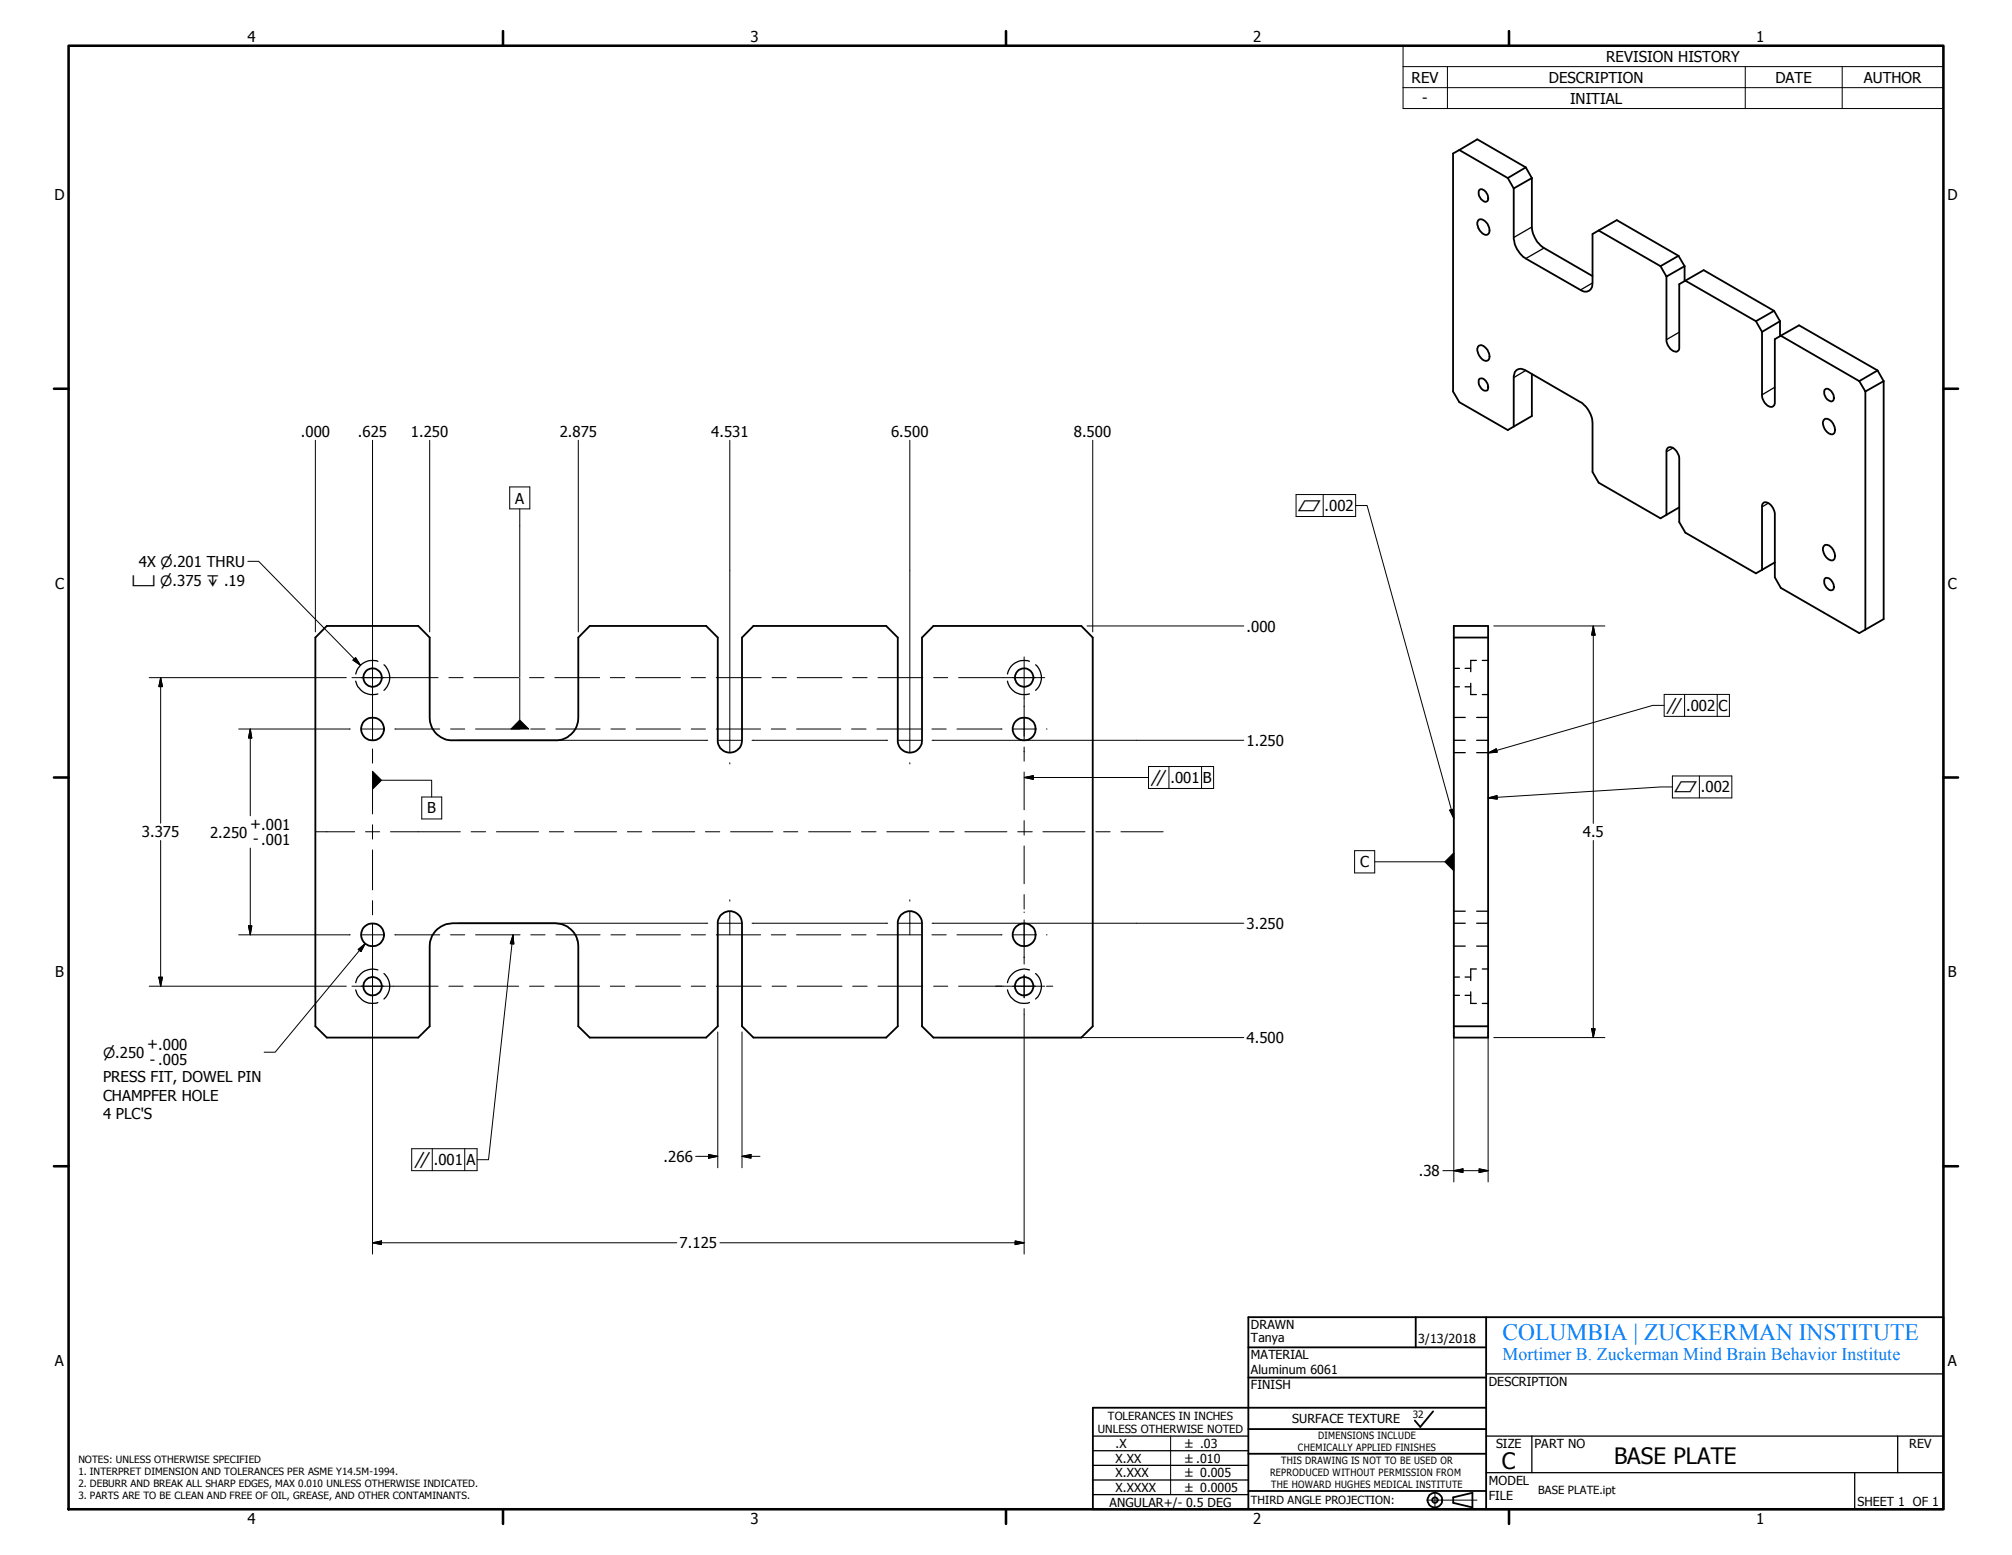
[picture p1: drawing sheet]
<svg xmlns="http://www.w3.org/2000/svg" width="279mm" height="216mm" viewBox="0 0 279 216" stroke-linecap="round" stroke-linejoin="round" font-family="sans-serif">
<g fill="none" stroke="#000" stroke-width=".25">
<path d="M202.6 20.8l6.8 3.9M202.6 20.8l2.5-1.5 6.8 3.9M202.6 20.8l-.8 .5v33.1l.8 1.4 6.8 3.9 .8-.5M205.4 26.4a.66 .66 0 0 1 1 .4 .78 .78 0 0 1 0 1.2 1.3 1.3 0 0 1-1-1.6zM205.4 30.5a1.4 1.4 0 0 1 1.4 1.5 .57 .57 0 0 1-.4 .6 .57 .57 0 0 1-.7-.3 1.6 1.6 0 0 1-.4-1.7zM209.4 24.7l.8 1.5M210.2 26.2v6.8a3.7 3.7 0 0 0 1.7 2.9l7.6 4.4a1.02 1.02 0 0 0 1.2 .1 1.02 1.02 0 0 0 .4-1.1v-6.8l.9-.5M211.9 23.2l-2.5 1.5M211.9 23.2l.8 1.5M212.7 24.7l-2.5 1.5M212.7 24.7v6.8a3.9 3.9 0 0 0 1.7 2.9l6.7 3.9M222 32l8.6 5"/>
<path d="M222 32l2.5-1.4 8.6 4.9M230.6 37l.8 1.4M231.4 38.4v8.8a1.64 1.64 0 0 0 1.5 1.6l.2-.2 .1-.3v-8.8l3.4-2 9.8 5.7M233.1 35.5l-2.5 1.5M233.1 35.5l.8 1.5M233.9 37l-2.5 1.4M233.9 37v2M234 39l9.8 5.6M205.3 48a.88 .88 0 0 1 1.2 .5 1.17 1.17 0 0 1 .1 1.5 1.07 1.07 0 0 1-1.3-.8 1.03 1.03 0 0 1 0-1.2zM205.4 52.7a.66 .66 0 0 1 1 .3 .8 .8 0 0 1 0 1.2 1.19 1.19 0 0 1-1-1.5zM210.2 59.2v-6.8a1.02 1.02 0 0 1 1.1-1.2l.6 .2 7.6 4.4a3.7 3.7 0 0 1 1.6 2.9v6.8l.9 1.5 8.6 5 .8-.5M212.7 51.9v5.9l-2.5 1.4"/>
<path d="M243.8 44.6l.9 1.5M244.7 46.1v8.7a1.56 1.56 0 0 0 1.4 1.7l.3-.2 .1-.3v-8.9l.8-.5M246.4 43.2l-2.6 1.4M246.4 43.2l.8 1.4M247.2 44.6l-2.5 1.5M247.2 44.6v2.1M247.3 46.6l10.9 6.3M247.3 46.6l2.5-1.4 10.9 6.2M253.2 58.3a.72 .72 0 0 1 1.2 .3 1.3 1.3 0 0 1 .2 1.6 1.07 1.07 0 0 1-1.3-.8l-.2-.7zM253.4 54.1a.66 .66 0 0 1 1 .4 .87 .87 0 0 1 0 1.2 1.2 1.2 0 0 1-1-1.6zM258.2 52.9l.8 1.5M259 54.4v33"/>
<path d="M260.7 51.4l-2.5 1.5M260.7 51.4l.9 1.5M261.6 52.9l-2.6 1.5M261.6 52.9v33.1l-3.4 1.9-10.9-6.3-.8-1.4v-8.8a1.64 1.64 0 0 0-1.5-1.7l-.2 .3-.1 .2v8.9M231.4 71.5v-8.8a.6 .6 0 0 1 .4-.6 .6 .6 0 0 1 .7 .2 2.05 2.05 0 0 1 .7 1.5v8.7l.8 1.5 9.8 5.6 .9-.5M233.2 70.4l-1.8 1.1M246.5 78.1l-1.8 1M253.2 75.8a.72 .72 0 0 1 1.2 .3 1.3 1.3 0 0 1 .2 1.6 1.07 1.07 0 0 1-1.3-.8l-.2-.7zM45.4 86.9h12.7l1.6 1.6v11.1a3.1 3.1 0 0 0 3.1 3.2h14.3a3.1 3.1 0 0 0 3.2-3.2v-11.1l1.6-1.6h16.2l1.6 1.6v14.3a1.68 1.68 0 0 0 1.7 1.7 1.68 1.68 0 0 0 1.6-1.7v-14.3l1.6-1.6h18.5l1.6 1.6v14.3a1.68 1.68 0 0 0 1.7 1.7 1.68 1.68 0 0 0 1.6-1.7v-14.3l1.6-1.6h20.6l1.5 1.6v54l-1.5 1.6h-20.6l-1.6-1.6v-14.3a1.68 1.68 0 0 0-1.6-1.7 1.68 1.68 0 0 0-1.7 1.7v14.3l-1.6 1.6h-18.5l-1.6-1.6v-14.3a1.68 1.68 0 0 0-1.6-1.7 1.68 1.68 0 0 0-1.7 1.7v14.3l-1.6 1.6h-16.2l-1.6-1.6v-11.1a3.2 3.2 0 0 0-3.2-3.2h-14.3a3.2 3.2 0 0 0-3.1 3.2v11.1l-1.6 1.6h-12.7l-1.6-1.6v-54zM201.9 86.9h4.8v57.2h-4.8zM201.9 88.5h4.8M253.4 80.4a.74 .74 0 0 1 1.1 .5 .61 .61 0 0 1-.3 1.1 1.29 1.29 0 0 1-.8-1.6z"/>
<path d="M201.9 142.5h4.8M173.4 191.3h33M173.4 187.1h33M173.4 198.4h33M196.6 182.9v4.2M199 196l-1.8 2.1-.7-.9M206.4 195.5h-54.6v14h118.1v-26.6h-96.5v26.7M206.4 182.9v26.6M173.4 207h33M173.4 201.8h33M201.8 207.9l2.7-.6v2l-2.7-.6z"/>
<circle cx="51.7" cy="94.1" r="1.28"/>
<circle cx="142.2" cy="94.1" r="1.29"/>
<circle cx="51.7" cy="101.2" r="1.58"/>
<circle cx="142.2" cy="101.2" r="1.58"/>
<circle cx="51.7" cy="136.9" r="1.27"/>
<circle cx="51.7" cy="129.8" r="1.58"/>
<circle cx="142.2" cy="129.8" r="1.58"/>
<circle cx="142.2" cy="136.9" r="1.28"/>
<circle cx="199.3" cy="208.3" r="1.02"/>
<circle cx="199.3" cy="208.3" r=".38"/>
</g>
<g fill="none" stroke="#000" stroke-width=".18">
<path d="M212.7 31.5l-2.5 1.5M214.4 34.4l-2.5 1.5M221.1 39.3l-1.6 1M211.9 51.4l-1.7 1M233.2 46.1l-1.8 1.1M246.5 53.8l-1.8 1M232.3 62.2l-.9 .5M245.6 69.8l-.9 .6M49.4 94.6a2.39 2.39 0 0 0 3.1 1.8M52.5 91.8a2.36 2.36 0 0 0-3.1 1.8M53.3 92.3a2.34 2.34 0 0 1 0 3.5M139.9 94.6a2.35 2.35 0 0 0 3.1 1.8"/>
<path d="M143 91.8a2.33 2.33 0 0 0-3.1 1.8M143.8 92.3a2.34 2.34 0 0 1 0 3.5M201.9 92.8h.8M201.9 95.4h.8M201.9 99.6h1.6M203.5 92.8h.7M203.5 95.4h.7M204.2 94.9v1.5h.8M205 91.7h-.8v1.6M205.1 99.6h1.6M205.8 91.7h.9M205.8 96.4h.9"/>
<path d="M201.9 104.5h1.6M201.9 102.8h1.6M205.1 104.5h1.6M205.1 102.8h1.6M49.4 137.4a2.36 2.36 0 0 0 3.1 1.8M52.5 134.7a2.39 2.39 0 0 0-3.1 1.7M53.3 135.2a2.34 2.34 0 0 1 0 3.5M139.9 137.4a2.33 2.33 0 0 0 3.1 1.8M143 134.7a2.35 2.35 0 0 0-3.1 1.7M143.8 135.2a2.34 2.34 0 0 1 0 3.5M201.9 135.7h.8M201.9 138.2h.8"/>
<path d="M201.9 126.5h1.6M201.9 128.2h1.6M201.9 131.4h1.6M203.5 135.7h.7M203.5 138.2h.7M204.2 137.7v1.6h.8M205 134.5h-.8v1.6M205.1 126.5h1.6M205.1 128.2h1.6M205.1 131.4h1.6M205.8 134.5h.9M205.8 139.3h.9"/>
<path d="M151.8 199.4h21.6M206.4 190.8h63.5M206.4 199.4h63.5M212.7 199.4v5.1M263.5 199.4v5.1M151.8 207.5h21.6M151.8 205.5h21.6M151.8 203.5h21.6M151.8 201.4h21.6M206.4 204.5h63.5M257.6 204.5v5"/>
</g>
<g fill="none" stroke="#000" stroke-width=".36">
<path d="M9.5 6.3h260.4v203.2h-260.4zM69.8 4.3v2M139.7 4.3v2M209.5 4.3v2M7.5 54h2M269.9 54h2M7.5 107.9h2M269.9 107.9h2M7.5 161.9h2M269.9 161.9h2M69.8 209.5v2.1M139.7 209.5v2.1"/>
<path d="M209.5 209.5v2.1"/>
</g>
<g fill="none" stroke="#000" stroke-width=".14">
<path d="M194.8 6.3h75.1v8.8h-75.1zM194.8 9.2h75.1M194.8 12.2h75.1M201 9.2v5.9M242.4 9.2v5.9M255.8 9.2v5.9M34.4 77.9h1.5l14.2 14.5M43.8 61.1v26.6M51.7 61.1v41.7M59.7 61.1v26.6M70.8 67.6h2.8v3.1h-2.8zM72.2 70.7v23.3"/>
<path d="M80.3 61.1v26.6M101.3 61.1v32.9M126.3 61.1v32.9M151.7 61.1v26.6M180 68.7h8.3v3h-8.3zM183.7 68.7v3M188.3 70.2h1.5l12.1 43.4M20.7 94.1h27.4M22.3 94.1l.3 1.2h-.5zM22.3 94.1v20.2M48.9 94.1h11.9M49 91.7l.4-.4 .7 1.1z"/>
<path d="M62.3 94.1h2M65.8 94.1h6.2M72.2 94.1v5.9M73.5 94.1h2M77 94.1h6.3M84.8 94.1h2M88.3 94.1h6.2M96 94.1h2M99.5 94.1h6.2M101.3 94.1v7.1M107.2 94.1h2M110.7 94.1h6.2"/>
<path d="M118.4 94.1h2M121.9 94.1h6.2M126.3 94.1v7.1M129.6 94.1h2M133.1 94.1h12M142.2 91.2v11.6M151 86.9h21.7M207.4 86.9h15.5M221.3 86.9v27.4M221.3 86.9l.2 1.3h-.5zM231.1 97.9h-1.6l-22.8 6.6M231.1 96.4h9.1v3.1h-9.1z"/>
<path d="M233.9 96.4v3.1M238.5 96.4v3.1M22.3 116.7v20.2M34.8 101.2v12.1M34.8 101.2l.2 1.3h-.5zM34.8 117.8v12M43.8 115.5h5.5M48.6 101.2h-15.5M50.1 101.2h3.2M50.8 115.5h1.9M51.7 104v2M51.7 107.5v5.5"/>
<path d="M51.7 114.5v2M51.7 118v5.5M53 108.3h6.9v2.4M54.2 115.5h9.7M54.8 101.2h6.3M58.6 110.7h2.7v3h-2.7zM62.6 101.2h1.9M63.6 102.8h34.7M65.4 115.5h2M66 101.2h6.2M68.9 115.5h5.9M73.7 101.2h2"/>
<path d="M76.3 115.5h2M77.2 101.2h6.1M79.8 115.5h5.8M84.8 101.2h2M87.1 115.5h2M88.3 101.2h6.2M90.6 115.5h5.9M96 101.2h2M98 115.5h1.9M99.5 101.2h6.1M99.8 102.8h3.2M101.3 101.2v3.2"/>
<path d="M101.3 105.9v.2M101.5 115.5h5.8M104.4 102.8h18.9M107.1 101.2h2M108.8 115.5h2M110.6 101.2h6.2M112.3 115.5h5.8M118.3 101.2h2M119.6 115.5h2M121.8 101.2h6.1M123.1 115.5h5.9M124.8 102.8h3.1"/>
<path d="M126.3 101.2v3.2M126.3 105.9v.2M129.4 101.2h2M129.4 102.8h12.8M130.5 115.5h2M132.9 101.2h6.2M134 115.5h5.8M140.6 101.2h3.2M141.3 115.5h2M142.2 103.7v2M142.2 107.2v5.2M142.2 113.9v2.1"/>
<path d="M142.2 117.5v5.2M142.3 107.9h17.2M142.3 107.9l1.2-.2v.5zM142.3 102.8h30.4M144.8 115.5h5.9M145.3 101.2h.1M152.2 115.5h2M155.7 115.5h5.8M159.5 106.4h9v3.1h-9zM162.3 106.4v3.1M166.9 106.4v3.1M188.1 118.1h2.8v3.1h-2.8z"/>
<path d="M190.9 119.7h9.7M201.3 112.5l.5-.1 .1 1.2zM206.7 110.8l1.2-.3v.5zM206.7 104.5l1.1-.5 .1 .4zM221.3 116.7v27.4M232.2 107.7h8.3v3.1h-8.3zM232.2 109.3h-1.6l-23.9 1.5M236 107.7v3.1M20.7 136.9h27.4M22.1 135.7h.5l-.3 1.2zM34.5 128.5h.5l-.2 1.3zM48.6 129.8h-15.5"/>
<path d="M48.9 136.9h11.9M49.7 131.8l1-.8-.6 1.1zM50.1 129.8h3.2M50.7 131l-12.5 15.1h-1.5M51.7 128.2v45.9M51.7 125.1v1.9M54.8 129.8h6.3M62.3 136.9h2M62.6 129.8h1.9M63.6 128.2h34.7M65.8 136.9h6.2M66 129.8h6.2"/>
<path d="M70.5 137l-2.7 24h-1.5M71.2 129.8l-.7 7.1M71.2 129.8l.2 1.3-.5-.1zM73.5 136.9h2M73.7 129.8h2M77 136.9h6.3M77.2 129.8h6.1M84.8 136.9h2M84.8 129.8h2M88.3 136.9h6.2M88.3 129.8h6.2M96 136.9h2"/>
<path d="M96 129.8h2M99.5 136.9h6.2M99.5 129.8h6.1M99.8 128.2h3.2M101.3 124.9v.2M101.3 126.6v3.2M104.4 128.2h18.9M107.1 129.8h2M107.2 136.9h2M110.6 129.8h6.2M110.7 136.9h6.2M118.3 129.8h2"/>
<path d="M118.4 136.9h2M121.8 129.8h6.1M121.9 136.9h6.2M124.8 128.2h3.1M126.3 124.9v.2M126.3 126.6v3.2M129.4 129.8h2M129.4 128.2h12.8M129.6 136.9h2M132.9 129.8h6.2M133.1 136.9h12M140.6 129.8h3.2"/>
<path d="M142.2 126.6v.1M142.2 124.2v2M142.2 127.7v6.2M142.2 135.4v3.1M142.3 128.2h30.4M145.3 136.9h.9M145.3 129.8h.1M57.2 159.5h9.1v3h-9.1zM60 159.5v3M64.5 159.5v3M99.7 143.3v18.8M103 143.3v18.8"/>
<path d="M130.4 144.1h42.3M142.2 140v34.1M201.9 143.3v20.8M206.7 143.3v20.8M207.4 144.1h15.5M221 142.8h.5l-.2 1.3zM51.7 172.6l1.3-.3v.5zM51.7 172.6h42.3M96.6 160.5h3.1M98.4 160.3l1.3 .2-1.3 .3zM100 172.6h42.2M103 160.5l1.3-.2v.5z"/>
<path d="M103 160.5h2.5M141 172.3l1.2 .3-1.2 .2zM200.4 162.5h6.3M201.9 162.5l1.3-.2v.5zM205.4 162.3l1.3 .2-1.3 .3zM162.6 199.4v8.1M198.1 208.3h7M199.3 207.1v2.3"/>
</g>
<g fill="#000" stroke="#000" stroke-width=".14">
<path d="M22.3 94.1l.3 1.2h-.5zM49 91.7l.4-.4 .7 1.1zM221.3 86.9l.2 1.3h-.5zM34.8 101.2l.2 1.3h-.5zM51.7 107.1l1.3 1.2-1.3 1.3zM72.2 100l1.2 1.2h-2.4zM142.2 107.9l1.3-.2v.5zM201.3 112.5l.5-.1 .1 1.2zM201.9 118.4v2.5l-1.3-1.2zM206.7 104.5l1.1-.5 .1 .4zM206.7 110.8l1.2-.3v.5zM22.1 135.7h.5l-.3 1.2z"/>
<path d="M34.5 128.5h.5l-.2 1.3zM49.7 131.8l1-.8-.6 1.1zM71.2 129.8l.2 1.3-.5-.1zM221 142.8h.5l-.2 1.3zM51.7 172.6l1.3-.3v.5zM98.4 160.3l1.3 .2-1.3 .3zM103 160.5l1.3-.2v.5zM141 172.3l1.2 .3-1.2 .2zM201.9 162.5l1.3-.2v.5zM205.4 162.3l1.3 .2-1.3 .3z"/>
</g>
<text font-size="3.3" fill="#0080ff" x="208.6" y="186">COLUMBIA | ZUCKERMAN INSTITUTE</text>
<g font-size="3.1">
<text x="224.1" y="203.3">BASE PLATE</text>
<text x="208.6" y="204">C</text>
</g>
<text font-size="2.5" fill="#0080ff" x="208.6" y="188.8">Mortimer B. Zuckerman Mind Brain Behavior Institute</text>
<g font-size="2.1">
<text x="34.4" y="5.9">4</text>
<text x="104.2" y="5.9">3</text>
<text x="174" y="5.9">2</text>
<text x="243.9" y="5.9">1</text>
<text x="196" y="11.5">REV</text>
<text x="215.1" y="11.5">DESCRIPTION</text>
<text x="223" y="8.6">REVISION HISTORY</text>
<text x="246.5" y="11.5">DATE</text>
<text x="258.8" y="11.5">AUTHOR</text>
<text x="197.5" y="14.3">-</text>
<text x="218" y="14.4">INITIAL</text>
<text x="7.6" y="27.8">D</text>
<text x="270.4" y="27.8">D</text>
<text x="41.8" y="60.7">.000</text>
<text x="49.7" y="60.7">.625</text>
<text x="57.1" y="60.7">1.250</text>
<text x="77.7" y="60.7">2.875</text>
<text x="98.8" y="60.7">4.531</text>
<text x="123.7" y="60.7">6.500</text>
<text x="149.1" y="60.7">8.500</text>
<text x="71.5" y="69.9">A</text>
<text x="183.9" y="71">.002</text>
<text x="7.6" y="81.7">C</text>
<text x="19.3" y="78.7">4X ⌀.201 THRU</text>
<text x="270.5" y="81.7">C</text>
<text x="173.1" y="87.7">.000</text>
<text x="234.1" y="98.7">.002</text>
<text x="238.7" y="98.7">C</text>
<text x="173.1" y="103.6">1.250</text>
<text x="59.3" y="112.9">B</text>
<text x="162.5" y="108.7">.001</text>
<text x="167" y="108.7">B</text>
<text x="236.2" y="110">.002</text>
<text x="19.7" y="116.2">3.375</text>
<text x="29.2" y="116.3">2.250</text>
<text x="34.8" y="115.1">+.001</text>
<text x="35.1" y="117.2">- .001</text>
<text x="219.8" y="116.2">4.5</text>
<text x="188.9" y="120.4">C</text>
<text x="173.1" y="128.9">3.250</text>
<text x="7.6" y="135.7">B</text>
<text x="270.5" y="135.7">B</text>
<text x="20.4" y="145.7">+.000</text>
<text x="20.8" y="147.8">- .005</text>
<text x="173.1" y="144.8">4.500</text>
<text x="14.3" y="150.3">PRESS FIT, DOWEL PIN</text>
<text x="14.3" y="152.8">CHAMPFER HOLE</text>
<text x="14.3" y="155.3">4 PLC'S</text>
<text x="60.2" y="161.8">.001</text>
<text x="64.8" y="161.8">A</text>
<text x="92.2" y="161.3">.266</text>
<text x="197" y="163.3">.38</text>
<text x="94.4" y="173.3">7.125</text>
<text x="7.6" y="189.7">A</text>
<text x="270.5" y="189.7">A</text>
<text x="34.4" y="211.6">4</text>
<text x="104.2" y="211.6">3</text>
<text x="174" y="211.6">2</text>
<text x="243.9" y="211.6">1</text>
</g>
<g font-size="2">
<text x="180.2" y="71">⏥</text>
<text x="18.3" y="81.4">⌴ ⌀.375 ↧ .19</text>
<text x="231.3" y="99.1">∥</text>
<text x="159.7" y="109.1">∥</text>
<text x="232.4" y="110">⏥</text>
<text x="14.3" y="146.9">⌀.250</text>
<text x="57.4" y="162.1">∥</text>
</g>
<g font-size="1.7">
<text x="173.7" y="184.5">DRAWN</text>
<text x="173.7" y="188.7">MATERIAL</text>
<text x="173.7" y="186.3">Tanya</text>
<text x="173.7" y="190.8">Aluminum 6061</text>
<text x="197" y="186.4">3/13/2018</text>
<text x="173.7" y="192.9">FINISH</text>
<text x="179.4" y="197.6">SURFACE TEXTURE</text>
<text x="206.7" y="192.4">DESCRIPTION</text>
<text x="154.9" y="201">.X</text>
<text x="154.9" y="203.1">X.XX</text>
<text x="207.8" y="201">SIZE</text>
<text x="213.1" y="201.1">PART NO</text>
<text x="265.1" y="201">REV</text>
<text x="154.1" y="209.2">ANGULAR+/- 0.5 DEG</text>
<text x="154.9" y="205.1">X.XXX</text>
<text x="154.9" y="207.1">X.XXXX</text>
<text x="206.7" y="206.1">MODEL</text>
<text x="206.7" y="208.2">FILE</text>
<text x="257.9" y="209.1">SHEET 1 OF 1</text>
</g>
<g font-size="1.6">
<text x="153.8" y="197.1">TOLERANCES IN INCHES</text>
<text x="152.4" y="199">UNLESS OTHERWISE NOTED</text>
<text x="164.6" y="201.1">± .03</text>
<text x="164.6" y="203.1">±.010</text>
<text x="164.6" y="205.1">± 0.005</text>
<text x="164.6" y="207.2">± 0.0005</text>
<text x="173.7" y="208.8">THIRD ANGLE PROJECTION:</text>
<text x="213.6" y="207.4">BASE PLATE.ipt</text>
</g>
<g font-size="1.4">
<text x="196.2" y="196.9">32</text>
<text x="10.9" y="203.1">NOTES: UNLESS OTHERWISE SPECIFIED</text>
<text x="177.9" y="203.3">THIS DRAWING IS NOT TO BE USED OR</text>
<text x="180.2" y="201.5">CHEMICALLY APPLIED FINISHES</text>
<text x="183" y="199.9">DIMENSIONS INCLUDE</text>
<text x="10.9" y="204.7">1. INTERPRET DIMENSION AND TOLERANCES PER ASME Y14.5M-1994.</text>
<text x="10.9" y="206.4">2. DEBURR AND BREAK ALL SHARP EDGES, MAX 0.010 UNLESS OTHERWISE INDICATED.</text>
<text x="10.9" y="208.1">3. PARTS ARE TO BE CLEAN AND FREE OF OIL, GREASE, AND OTHER CONTAMINANTS.</text>
<text x="176.4" y="205">REPRODUCED WITHOUT PERMISSION FROM</text>
<text x="176.5" y="206.6">THE HOWARD HUGHES MEDICAL INSTITUTE</text>
</g>
</svg>
